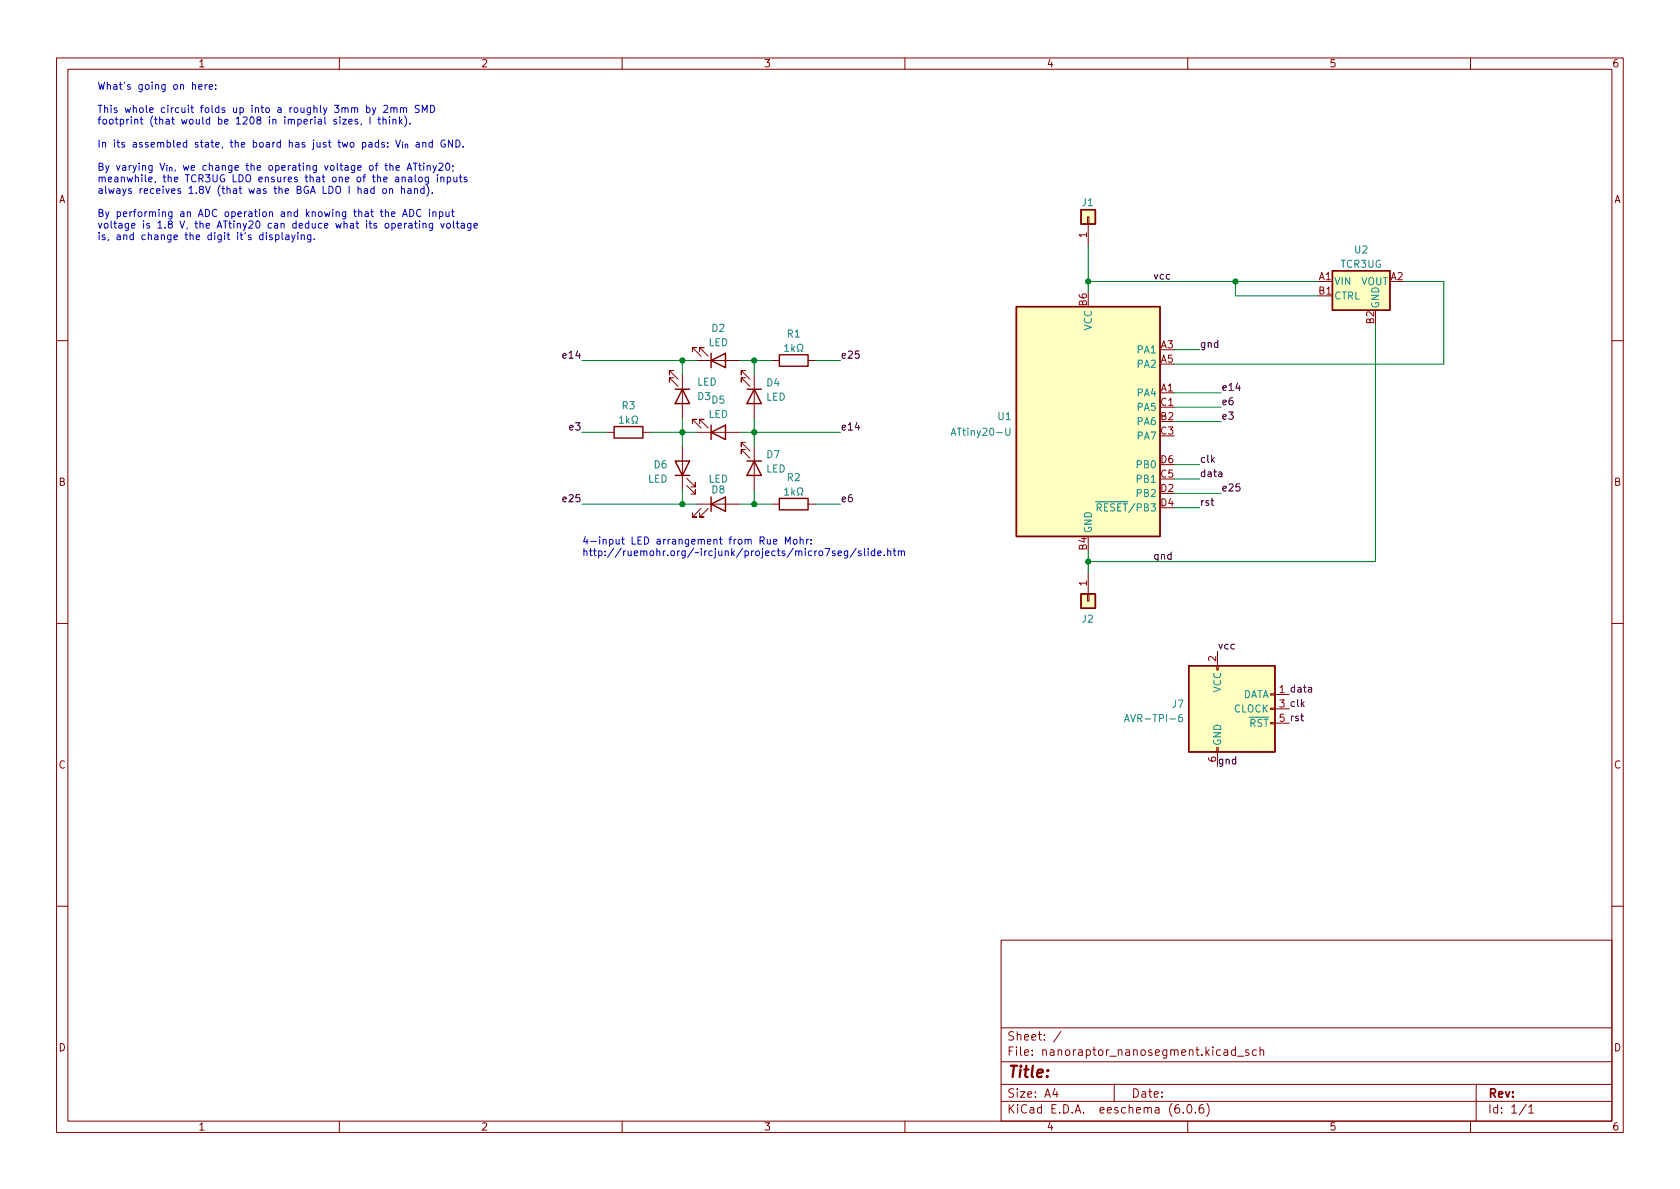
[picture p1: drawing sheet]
<svg xmlns="http://www.w3.org/2000/svg" width="297mm" height="210mm" viewBox="0 0 297 210" stroke-linecap="round" stroke-linejoin="round" font-family="sans-serif">
<g fill="none" stroke="#840000" stroke-width=".18">
<path d="M10 10.2h277v190.1h-277zM12 12.2h273v186.1h-273zM60 10.2v2M110 10.2v2M160 10.2v2M210 10.2v2M260 10.2v2M192.3 38.3h.2v1.3h-.2zM192.4 39.6v3.8M10 60.2h2M107.3 76.4h1.3M113.7 76.4h1.2"/>
<path d="M119.1 65.5h-.7v.8v-.8l1.5 1.6M119.1 66.8h-.7v.8v-.8l1.5 1.5M120.6 66.3v7.6M120.6 79v7.6M122.4 62.2v-.7h.8h-.8l1.6 1.5M122.4 74.9v-.7h.8h-.8l1.6 1.5M123.2 76.4h7.6M123.2 63.7h7.6M123.7 62.2v-.7h.8h-.8l1.5 1.5M123.7 74.9v-.7h.8h-.8l1.5 1.5M131.8 78.2h-.7v.8v-.8l1.5 1.6M131.8 79.5h-.7v.8v-.8l1.5 1.5"/>
<path d="M131.8 65.5h-.7v.8v-.8l1.5 1.6M131.8 66.8h-.7v.8v-.8l1.5 1.5M133.3 66.3v7.6M133.3 79v7.6M136.5 63.7h1.3M142.9 63.7h1.2M285 60.2h2M121.4 85.8l1.5 1.6v-.8v.8h-.7M121.4 84.6l1.5 1.5v-.8v.8h-.7M123.2 89.1h7.6M124 89.9l-1.6 1.5h.8h-.8v-.7M125.2 89.9l-1.5 1.5h.8h-.8v-.7"/>
<path d="M136.5 89.1h1.3M142.9 89.1h1.2M10 110.2h2M192.3 105h.2v1.3h-.2zM192.4 101.2v3.8M215.1 117.7h.3v.8h-.3zM215.3 115.2v2.5M285 110.2h2M215.1 132.2h.3v.8h-.3zM215.3 133v2.5M224.7 125.2h.7v.3h-.7zM224.7 122.7h.7v.2h-.7z"/>
<path d="M225.4 122.8h2.6M225.4 125.3h2.6M225.4 127.9h2.6M10 160.2h2M177 166.3h108v32h-108zM285 160.2h2M60 198.3v2M110 198.3v2M160 198.3v2M177 194.8h108M177 191.8h108M177 187.8h108"/>
<path d="M177 181.8h108M186.5 192.5l-.4 1h1M186.9 193v1M187.6 182.4l-1.3 1.9M197 191.8v3M208.4 195.3a.59 .59 0 0 0-.7 .7v.5l.2 .3h.4l.2-.1 .1-.5-.2-.2-.4-.1-.3 .3M209.2 196.7v.1M210 198.3v2M210.1 195.4l.1-.1a.81 .81 0 0 1 .6 .7 .81 .81 0 0 1-.3 .8h-.1a.81 .81 0 0 1-.6-.6 .81 .81 0 0 1 .3-.8zM211.4 196.7v.1M212.7 195.3a.59 .59 0 0 0-.7 .7v.5l.1 .3h.5l.2-.1 .1-.5-.2-.2-.4-.1-.3 .3M213.4 195.1a1.72 1.72 0 0 1 0 2.3"/>
<path d="M216.4 185.7h.6l.1 .9M217.1 186l-.5 .1a.29 .29 0 0 0-.2 .2 .29 .29 0 0 0 .2 .3h.5M218.4 185.7l-.4-.1-.3 .3v.4l.2 .3h.5M218.4 185.1v1.5M218.8 186.8h1.1M220.8 185.7l-.4-.1-.2 .2 .1 .3 .5 .1v.4h-.6M222.1 185.7l-.4-.1-.3 .3v.4l.2 .3h.5M222.8 185.8l.2-.2 .4 .1v.9M222.8 185.1v1.5M260 198.3v2M261 191.8v6.5M269.9 195.3l-1.3 1.9"/>
<path d="M270.3 195.8l.4-.5v1.5M270.3 196.8h.9"/>
</g>
<g fill="none" stroke="#840000" stroke-width=".25">
<path d="M191.1 37.1h2.6v2.5h-2.6zM179.7 54.2h25.4v40.7h-25.4zM235.6 47.9h10.1v7h-10.1zM108.6 75.4h5.1v2.1h-5.1zM119.4 68.8h2.5M120.6 68.8l1.3 2.6h-2.5zM125.7 63.7l2.6-1.2v2.5zM125.7 76.4l2.6-1.2v2.5zM125.7 62.5v2.5M125.7 75.2v2.5M132.1 68.8h2.5M133.3 68.8l1.3 2.6h-2.5z"/>
<path d="M137.8 62.7h5.1v2.1h-5.1zM119.4 81.5h2.5l-1.3 2.6zM119.4 84.1h2.5M125.7 89.1l2.6-1.2v2.5zM125.7 87.9v2.5M132.1 81.5h2.5M133.3 81.5l1.3 2.6h-2.5zM137.8 88.1h5.1v2.1h-5.1zM191.1 105h2.6v2.6h-2.6zM210.2 117.7h15.2v15.3h-15.2z"/>
</g>
<g fill="none" stroke="#008484" stroke-width=".18">
<path d="M109.5 73.9l.4-.3v1.2M109.5 74.8h.7M110.8 73.6v1.2M110.9 74.4l.4 .4M111.3 74l-.5 .5M111.8 74.8h.3v-.2a.54 .54 0 0 1-.3-.7 .54 .54 0 0 1 .7-.3 .58 .58 0 0 1-.1 1v.2h.3M138.7 61.2l.4-.3v1.2M138.7 62.1h.8M140 60.9v1.2M140.1 61.7l.4 .4M140.5 61.3l-.5 .5M141 62.1h.3v-.2a.54 .54 0 0 1-.3-.7 .54 .54 0 0 1 .8-.3 .58 .58 0 0 1-.2 1v.2h.3"/>
<path d="M168.2 77l.4-1.3 .4 1.3M177.8 75.7v1l.3 .3h.2l.3-.3v-1M138.7 86.6l.4-.3v1.2M138.7 87.5h.8M140 86.3v1.2M140.1 87.1l.4 .4M140.5 86.7l-.5 .5M141 87.5h.3v-.2a.54 .54 0 0 1-.3-.7 .54 .54 0 0 1 .8-.3 .58 .58 0 0 1-.2 1v.2h.3M198.8 127.6l.4-1.3 .5 1.3M198.9 127.3h.6M209 126.3l-.4 .1a.86 .86 0 0 0 0 1.2l.4-.1 .1-.4-.2-.3h-.3l-.2 .3"/>
</g>
<g fill="#ffffc2" stroke="#ffffc2" stroke-width=".18">
<path d="M179.7 54.2h25.4v40.7h-25.4z"/>
<path d="M210.2 117.7h15.2v15.3h-15.2z"/>
<path d="M191.1 37.1h2.6v2.5h-2.6z"/>
<path d="M191.1 105h2.6v2.6h-2.6z"/>
<path d="M235.6 47.9h10.1v7h-10.1z"/>
</g>
<g fill="none" stroke="#0000c2" stroke-width=".18">
<path d="M35.1 15.4l.6-.1v-.3h-.4l-.2 .1 .1 .6h.5M36.3 15v.8M36.6 15l-.3 .2M37 15.4l.6-.1-.1-.3h-.3l-.2 .1 .1 .6h.4M38.1 15.7v.1M38.1 15v.1M64.8 19.1l.4-.1 .2 .3-.1 .5h-.5M64.8 18.6v1.3M65.8 19l.3 .9M66.4 19l-.4 1.2-.2 .1M67.8 18.7l.5-.1 .3 .4-.8 .9h.8M69.1 19.2l.2-.2 .3 .1 .1 .8"/>
<path d="M69.1 19v.9M69.7 19.2l.1-.2 .3 .1 .1 .8M70.8 19.2l.2-.2 .3 .1v.8M70.8 19v.9M71.3 19.2l.2-.2 .3 .1 .1 .8M74.1 18.7l-.5-.1-.2 .3 .1 .3 .6 .2v.4l-.2 .1-.5-.1M74.7 19.9v-1.3l.4 .9 .4-.9v1.3M76.1 18.6a.64 .64 0 0 1 .8 .7 .64 .64 0 0 1-.8 .6zM60.1 21.1v.8M60.6 21.1h.6l-.6 .8h.6M61.7 21.5l.6-.1-.1-.2-.3-.1-.2 .2v.6h.5M63.2 21.2l-.3-.1-.1 .2v.2l.4 .1v.3h-.4"/>
<path d="M63.9 21.9l-.1 .2M65.4 20.7v1.2M66.1 33.4h-.3l-.3 .2 .2 .5h.4M66.1 32.9v1.3M66.8 21.1h.5M67 20.7v1.1l.3 .1M67.7 21.2l.2-.1 .3 .1 .1 .7M67.7 20.7v1.2M67.8 33.4h.3l.2 .2v.4l-.2 .2-.3-.1-.1-.1zM68.1 37.6l.2-.2 .3 .1 .1 .8M68.9 20.7v.1M68.9 33.5l.1-.1h.4v.8"/>
<path d="M68.9 21.1v.8M68.9 33.4v.8M69.2 37.9l.6-.2v-.2l-.4-.1-.2 .2 .1 .6h.5M69.5 21.2l.2-.1 .3 .1v.7M69.5 21.1v.8M70 29.7l.6-.1v-.3h-.4l-.2 .1 .1 .7h.5M70.4 39.9l.6-.1-.1-.2-.3-.1-.2 .2v.6h.5M70.6 20.7v1.2M70.7 21.5l.4 .4M71 33.5l.2-.1h.3v.8M71 32.9v1.3M71.1 31.4l.2-.1 .3 .1v.8"/>
<path d="M71.1 21.1l-.5 .5M71.1 31.3v.9M71.2 38.3l.4-1.3 .4 1.3M71.3 37.9h.6M71.5 20.5a1.46 1.46 0 0 1 0 1.9M71.5 39.5v.8M71.6 25.6l.4-.1 .1 .7M71.6 25.5v.7M71.9 39.5l-.4 .2M72 30.1l.4-1.3 .4 1.3M72.1 29.8h.6M72.1 33.4h.5l.1 .8"/>
<path d="M72.3 31.4h.4l.1 .8M72.3 39.6h.5l.1 .7M72.4 37a.64 .64 0 0 1 .8 .7 .64 .64 0 0 1-.8 .6zM72.5 21.8v.1M72.7 33.7h-.4l-.2 .2 .2 .3 .4-.1M72.8 31.6l-.4 .1-.2 .2 .2 .3 .4-.1M72.9 39.8l-.5 .1-.1 .1 .1 .3h.5M73.1 28.8h.7M73.3 33.5l.2-.1h.3v.8M73.3 33.4v.8M73.3 39.5h.5M73.4 30.9v1.1l.2 .2"/>
<path d="M73.4 28.8v1.3M73.5 39.1v1.1l.3 .1M73.6 25.2h.5v.8M74 29.3h.5M74.1 31.4l.3-.1 .3 .3v.3l-.3 .3-.3-.1-.1-.2zM74.1 25.5h-.4l-.2 .2 .2 .3h.4M74.2 39.1v.1M74.2 39.5v.8M74.2 28.8v1.1l.3 .2M74.4 37.1a.6 .6 0 0 0-.8 .5 .6 .6 0 0 0 .6 .7l.2-.1M74.7 25.3l.2-.1h.3l.1 .8M74.7 25.2v.8"/>
<path d="M74.8 39.6l.2-.1 .3 .1v.7M74.8 39.5v.8M74.9 28.8v.2M74.9 29.3v.8M75 33.4h-.4l-.2 .2 .1 .5h.5M75 32.9v1.3M75.5 32.8a1.46 1.46 0 0 1 0 1.9M75.5 29.4l.2-.1h.3l.1 .8M75.5 29.3v.8M75.8 31.3v1l-.3 .3-.3-.1M75.8 31.4l-.4-.1-.2 .3 .1 .5h.5M75.9 37v.1"/>
<path d="M75.9 37.4v.9M76.4 34.1v.1M76.4 25.2h-.3l-.3 .2 .2 .6h.4M76.4 24.8v1.2M76.5 39.5v1l-.3 .3-.3-.1M76.5 39.6l-.4-.1-.2 .2 .1 .6h.5M76.5 37.6l.2-.2 .3 .1 .1 .8M76.5 37.4v.9M76.6 29.3l.3 .8M77.2 29.3l-.5 1.1-.1 .1M77.3 30.9v.1M77.3 31.3v.9"/>
<path d="M77.6 29l.5-.2 .2 .4-.8 .9h.8M77.7 37.5l.4-.1 .2 .3-.1 .5h-.5M77.7 37.4v1.3M77.9 31.4l.2-.1 .3 .1 .1 .8M77.9 39.5l.3 .8 .3-.8M77.9 31.3v.9M78.7 24.8a.59 .59 0 0 0-.8 .6 .59 .59 0 0 0 .8 .6v-.5h-.2M78.8 37.4l.1 .8 .3 .1 .2-.1M78.9 29l.2-.2a.68 .68 0 0 1 .4 .7 .68 .68 0 0 1-.4 .6l-.2-.1-.1-.4zM79.1 31.4l.4-.1 .2 .3-.1 .5h-.5M79.1 39.6l.3-.1 .2 .2v.4l-.2 .2h-.3l-.1-.2zM79.1 31.3v1.3"/>
<path d="M79.4 37.4v.9M79.8 37.4h.5M80 37v1.1l.3 .2M80 24.8v1.2l-.7-1.2v1.2M80.1 29.3v.1M80.1 30.1l-.1 .2M80.2 39.1v1.1l.2 .1M80.2 31.3l.1 .8 .3 .1 .2-.2M80.6 24.8a.64 .64 0 0 1 .7 .6 .64 .64 0 0 1-.7 .6zM80.7 39.5h.4M80.8 31.3v.9M80.8 39.1v1.1l.3 .1"/>
<path d="M81.2 31.3h.5M81.4 30.9v1.1l.3 .2M81.6 39.6h.5v.7M81.9 25.9v.1M82.1 39.8l-.4 .1-.2 .1 .2 .3h.4M82.5 31.4l-.3-.1-.1 .2v.2l.4 .1v.3h-.4M83.3 39.5v1l-.3 .3-.3-.1M83.3 39.6l-.4-.1-.2 .2 .1 .6h.5M83.8 39.9l.6-.1-.1-.2-.3-.1-.2 .2 .1 .6h.4M48.1 41.6l-.3-.1-.2 .2 .1 .2 .4 .1v.3h-.5M48.7 41.6l.4-.1 .2 .3-.1 .5h-.5M48.7 41.5v1.3"/>
<path d="M49.9 41.1v1.1l.2 .2M50.5 41.6h.5l.1 .8M51.1 41.8l-.4 .1-.2 .2 .2 .3 .4-.1M51.6 41.5l.3 .9M52.2 41.5l-.4 1.2-.2 .1M52.7 41.5v.9M53.3 41.7l.1-.2 .3 .1 .1 .8M53.3 41.5v.9M55 41.5v1.1l-.3 .2-.3-.1M55 41.6l-.4-.1-.2 .3 .1 .5h.5M55.6 42.3v.1M135.7 95.4v.8h.3l.2-.1"/>
<path d="M136.2 95.4v.8M136.8 95.8l.6-.1-.1-.3h-.4l-.1 .2v.6h.5M138.9 96.2v-1.3l.4 1 .4-1v1.3M140.4 95.4h.3l.2 .2v.4l-.2 .2h-.3l-.1-.2zM141.5 95.5l.2-.1h.3v.8M141.5 94.9v1.3M142.6 95.4v.8M143 95.4l-.4 .2M143.4 96.1v.1M143.4 95.4v.2M147.6 97.5l-.3-.1-.1 .2v.2l.4 .1v.3h-.4M148.2 97.8l.6-.1-.1-.2-.3-.1-.2 .2v.6h.5"/>
<path d="M149.9 97.4v1l-.3 .3-.3-.1M149.9 97.5l-.4-.1-.2 .3 .1 .5h.5M151.4 96.9l-1.1 1.7M152.2 97.5l-.3-.1-.1 .2v.2l.4 .1v.3h-.4M152.8 97v1.1l.2 .2M153.5 97v.1M153.5 97.4v.9M154.7 97.5l-.4-.1-.3 .3 .2 .5h.5M154.7 97v1.3M155.2 97.8l.6-.1-.1-.2-.3-.1-.2 .2 .1 .6h.4M156.3 98.1v.2M157 97.5l.1-.1 .3 .1 .1 .8"/>
<path d="M157 97v1.3M157.9 97.4h.5M158.1 97v1.1l.3 .2M158.8 97.5l.2-.1 .3 .1 .1 .8M158.8 97.4v.9M159.4 97.6l.2-.2 .3 .1v.8"/>
</g>
<g fill="none" stroke="#008400" stroke-width=".18">
<path d="M192.4 43.4v8.3M192.4 49.8h40.6M218.4 49.8v2.5h14.6M243.2 57.4v41.9h-50.8M248.3 49.8h7v14.6h-47.7M102.9 76.4h4.4M102.9 63.7h20.3M114.9 76.4h8.3M120.6 63.7v2.6M120.6 73.9v5.1M130.8 76.4h17.8M130.8 63.7h5.7"/>
<path d="M133.3 63.7v2.6M133.3 73.9v5.1M144.1 63.7h4.5M207.6 61.8h4.5M207.6 72h8.3M207.6 69.5h8.3M207.6 74.5h8.3M102.9 89.1h20.3M120.6 86.6v2.5M130.8 89.1h5.7M133.3 86.6v2.5M144.1 89.1h4.5"/>
<path d="M192.4 97.4v3.8M207.6 89.8h4.5M207.6 84.7h4.5M207.6 82.2h4.5M207.6 87.2h8.3"/>
</g>
<g fill="#008400" stroke="#008400" stroke-width=".18">
<circle cx="218.4" cy="49.8" r=".46"/>
<circle cx="192.4" cy="49.8" r=".46"/>
<circle cx="192.4" cy="99.3" r=".46"/>
<circle cx="120.6" cy="89.1" r=".46"/>
<circle cx="133.3" cy="63.7" r=".46"/>
<circle cx="120.6" cy="63.7" r=".46"/>
<circle cx="120.6" cy="76.4" r=".46"/>
<circle cx="133.3" cy="89.1" r=".46"/>
<circle cx="133.3" cy="76.4" r=".46"/>
</g>
<text font-size="2.8" fill="#840000" x="178" y="190.6">Title:</text>
<g font-size="2.1" fill="#840000">
<text x="178" y="184">Sheet: /</text>
<text x="178" y="186.7">File: nanoraptor_nanosegment.kicad_sch</text>
<text x="178" y="196.9">KiCad E.D.A. eeschema (6.0.6)</text>
<text x="178" y="194.1">Size: A4</text>
<text x="200" y="194.1">Date:</text>
<text x="263" y="194.1">Rev:</text>
<text x="263" y="196.9">Id: 1/1</text>
</g>
<g font-size="1.8" fill="#840000">
<text x="35" y="11.9">1</text>
<text x="85" y="11.9">2</text>
<text x="135" y="11.9">3</text>
<text x="185" y="11.9">4</text>
<text x="235" y="11.9">5</text>
<text x="285" y="11.9">6</text>
<text x="10.3" y="35.9">A</text>
<text x="285.3" y="35.9">A</text>
<text x="192.2" y="42" transform="rotate(-90 192.2 42)">1</text>
<text x="233.2" y="49.5">A1</text>
<text x="233.2" y="52.1">B1</text>
<text x="245.9" y="49.5">A2</text>
<text x="192.2" y="54.1" transform="rotate(-90 192.2 54.1)">B6</text>
<text x="243" y="57.3" transform="rotate(-90 243 57.3)">B2</text>
<text x="205.2" y="61.6">A3</text>
<text x="205.2" y="64.1">A5</text>
<text x="205.2" y="69.2">A1</text>
<text x="205.2" y="71.7">C1</text>
<text x="205.2" y="74.3">B2</text>
<text x="205.2" y="76.8">C3</text>
<text x="205.2" y="81.9">D6</text>
<text x="10.3" y="85.9">B</text>
<text x="205.2" y="84.4">C5</text>
<text x="205.2" y="87">D2</text>
<text x="205.2" y="89.5">D4</text>
<text x="285.3" y="85.9">B</text>
<text x="192.2" y="97.3" transform="rotate(-90 192.2 97.3)">B4</text>
<text x="192.2" y="103.6" transform="rotate(-90 192.2 103.6)">1</text>
<text x="215" y="116.9" transform="rotate(-90 215 116.9)">2</text>
<text x="10.3" y="135.9">C</text>
<text x="215" y="134.7" transform="rotate(-90 215 134.7)">6</text>
<text x="285.3" y="135.9">C</text>
<text x="10.3" y="185.9">D</text>
<text x="285.3" y="185.9">D</text>
<text x="35" y="199.9">1</text>
<text x="85" y="199.9">2</text>
<text x="135" y="199.9">3</text>
<text x="185" y="199.9">4</text>
<text x="235" y="199.9">5</text>
<text x="285" y="199.9">6</text>
</g>
<g font-size="1.8" fill="#0000c2">
<text x="17.1" y="15.9">What's going on here:</text>
<text x="17.1" y="20">This whole circuit folds up into a roughly 3mm by 2mm SMD</text>
<text x="17.1" y="22">footprint (that would be 1208 in imperial sizes, I think).</text>
<text x="17.1" y="26.1">In its assembled state, the board has just two pads: V_{in} and GND.</text>
<text x="17.1" y="30.2">By varying V_{in}, we change the operating voltage of the ATtiny20;</text>
<text x="17.1" y="32.2">meanwhile, the TCR3UG LDO ensures that one of the analog inputs</text>
<text x="17.1" y="34.3">always receives 1.8V (that was the BGA LDO I had on hand).</text>
<text x="17.1" y="38.4">By performing an ADC operation and knowing that the ADC input</text>
<text x="17.1" y="40.4">voltage is 1.8 V, the ATtiny20 can deduce what its operating voltage</text>
<text x="17.1" y="42.4">is, and change the digit it's displaying.</text>
<text x="102.9" y="96.3">4-input LED arrangement from Rue Mohr:</text>
<text x="102.9" y="98.3">http://ruemohr.org/~ircjunk/projects/micro7seg/slide.htm</text>
</g>
<g font-size="1.8" fill="#008484">
<text x="191.3" y="36.4">J1</text>
<text x="237" y="47.3">TCR3UG</text>
<text x="239.5" y="44.8">U2</text>
<text x="235.8" y="50.4">VIN</text>
<text x="235.8" y="53">CTRL</text>
<text x="240.6" y="50.4">VOUT</text>
<text x="125.9" y="58.7">D2</text>
<text x="139.2" y="59.7">R1</text>
<text x="193" y="58.5" transform="rotate(-90 193 58.5)">VCC</text>
<text x="243.8" y="54.6" transform="rotate(-90 243.8 54.6)">GND</text>
<text x="125.2" y="61.2">LED</text>
<text x="201.2" y="62.5">PA1</text>
<text x="201.2" y="65">PA2</text>
<text x="123.2" y="68.2">LED</text>
<text x="123.4" y="70.7">D3</text>
<text x="125.9" y="71.4">D5</text>
<text x="135.4" y="70.8">LED</text>
<text x="135.6" y="68.3">D4</text>
<text x="201.2" y="70.1">PA4</text>
<text x="110" y="72.4">R3</text>
<text x="125.2" y="73.9">LED</text>
<text x="168.8" y="77">ATtiny20-U</text>
<text x="176.5" y="74.3">U1</text>
<text x="201.2" y="75.2">PA6</text>
<text x="201.2" y="72.6">PA5</text>
<text x="201.2" y="77.7">PA7</text>
<text x="115.7" y="82.8">D6</text>
<text x="135.4" y="83.5">LED</text>
<text x="135.6" y="81">D7</text>
<text x="201.2" y="82.8">PB0</text>
<text x="114.5" y="85.3">LED</text>
<text x="125.2" y="85.3">LED</text>
<text x="125.9" y="87.2">D8</text>
<text x="139.2" y="85.1">R2</text>
<text x="201.2" y="85.3">PB1</text>
<text x="201.2" y="87.9">PB2</text>
<text x="193" y="94.4" transform="rotate(-90 193 94.4)">GND</text>
<text x="193.4" y="90.4">~{RESET}/PB3</text>
<text x="191.3" y="110.1">J2</text>
<text x="207.3" y="125.1">J7</text>
<text x="215.9" y="122.5" transform="rotate(-90 215.9 122.5)">VCC</text>
<text x="218.1" y="126">CLOCK</text>
<text x="219.5" y="123.4">DATA</text>
<text x="199.7" y="127.7">AVR-TPI-6</text>
<text x="215.9" y="131.9" transform="rotate(-90 215.9 131.9)">GND</text>
<text x="219.5" y="128.5">~{RST}</text>
</g>
<g font-size="1.8">
<text x="203.8" y="49.4">vcc</text>
<text x="99.9" y="63.4">e14</text>
<text x="148.6" y="63.4">e25</text>
<text x="212.1" y="61.5">gnd</text>
<text x="215.9" y="69.1">e14</text>
<text x="215.9" y="71.7">e6</text>
<text x="100.9" y="76.1">e3</text>
<text x="148.6" y="76.1">e14</text>
<text x="215.9" y="74.2">e3</text>
<text x="212.1" y="81.8">clk</text>
<text x="99.9" y="88.8">e25</text>
<text x="148.6" y="88.8">e6</text>
<text x="212.1" y="84.4">data</text>
<text x="212.1" y="89.4">rst</text>
<text x="215.9" y="86.9">e25</text>
<text x="203.8" y="99">gnd</text>
<text x="215.3" y="114.8">vcc</text>
<text x="226.2" y="122.5">1 data</text>
<text x="226.2" y="125.1">3 clk</text>
<text x="226.2" y="127.6">5 rst</text>
<text x="215.3" y="135.2">gnd</text>
</g>
</svg>
